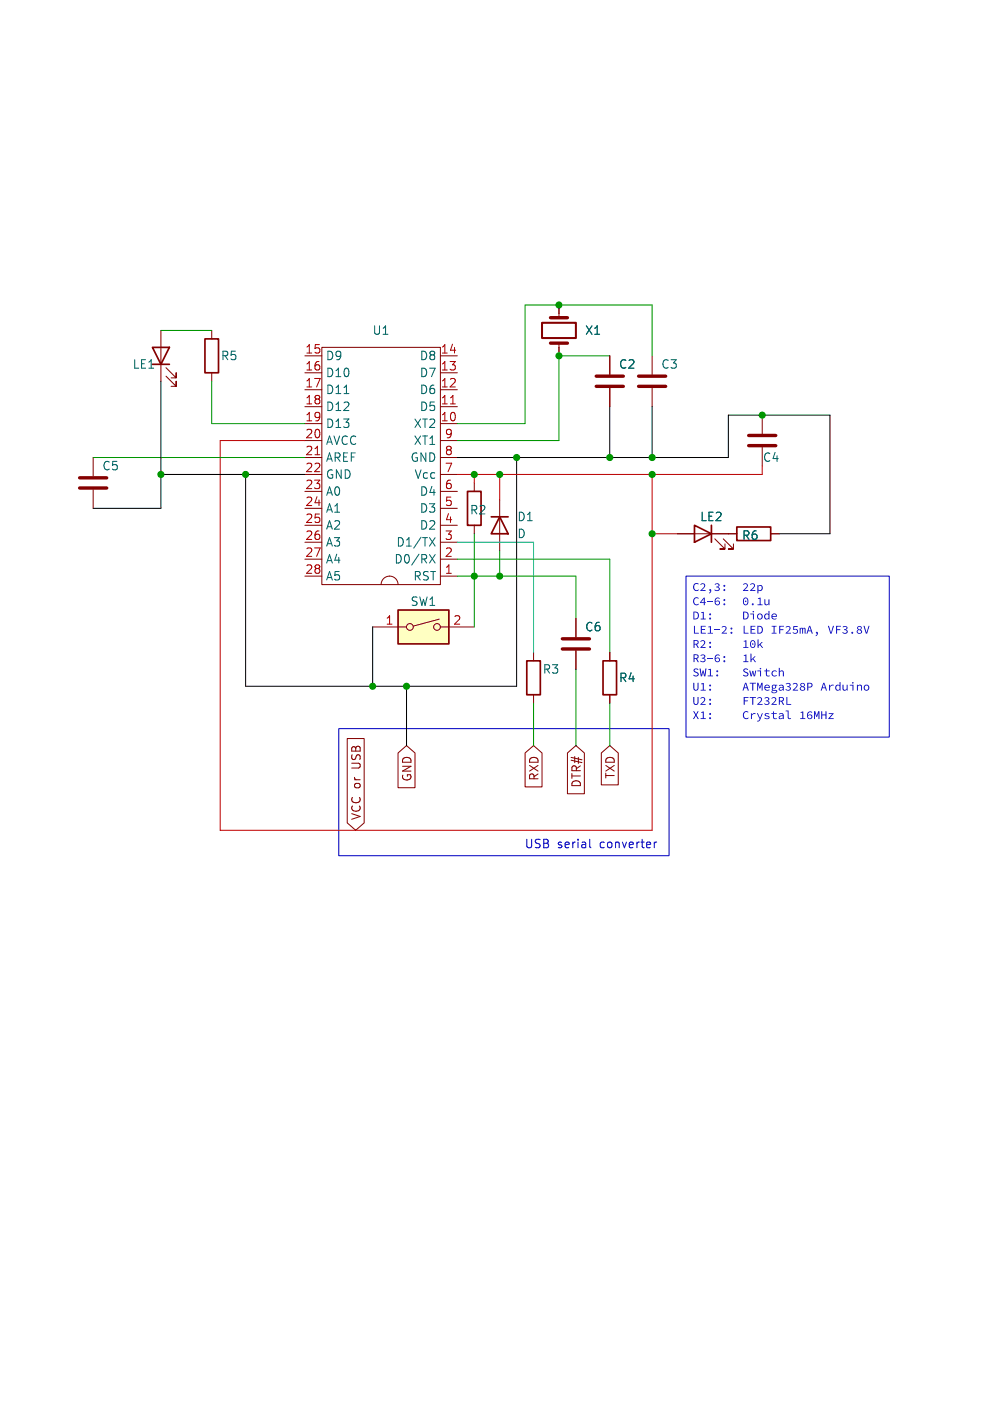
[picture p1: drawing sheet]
<svg xmlns="http://www.w3.org/2000/svg" width="148mm" height="210mm" viewBox="0 0 148 210" stroke-linecap="round" stroke-linejoin="round" font-family="sans-serif">
<path d="M59.7 91.4h7.6v5.1h-7.6z" fill="#ffffc2"/>
<g fill="none" stroke="#840000" stroke-width=".15">
<path d="M24.1 49.5v7.7M24.9 56.4l1.5 1.5v-.7v.7h-.7M24.9 55.1l1.5 1.5v-.7v.7h-.7M31.7 49.5v1.3M31.7 55.9v1.3M45.7 58.4h2.6M45.7 55.9h2.6M45.7 53.3h2.6M48.3 52.1h17.7v35.5h-17.7zM66 58.4h2.6M66 55.9h2.6M66 53.3h2.6"/>
<path d="M83.8 45.7v1.9M83.8 51.4v1.9M91.4 53.3v2.8M91.4 58.2v2.8M97.8 53.3v2.8M97.8 58.2v2.8M14 68.6v2.8M14 73.4v2.8M45.7 63.5h2.6M45.7 61h2.6M45.7 66h2.6M45.7 68.6h2.6"/>
<path d="M45.7 71.1h2.6M45.7 73.7h2.6M45.7 76.2h2.6M45.7 78.7h2.6M66 63.5h2.6M66 61h2.6M66 66h2.6M66 68.6h2.6M66 71.1h2.6M66 73.7h2.6M66 76.2h2.6M66 78.7h2.6"/>
<path d="M71.1 72.4v1.3M71.1 78.7v1.3M74.9 74.9v7.7M114.3 62.2v2.8M114.3 67.1v2.8M45.7 86.4h2.6M45.7 83.8h2.6M45.7 81.3h2.6M55.9 94h5.1M57.1 87.6a1.27 1.27 0 0 1 1.3-1.2 1.27 1.27 0 0 1 1.3 1.2M65.9 92.8l-3.9 1.1M66 94h5.1"/>
<path d="M66 86.4h2.6M66 83.8h2.6M66 81.3h2.6M80 97.8v1.3M86.4 92.7v2.8M86.4 97.5v2.8M91.4 97.8v1.3M101.6 80h8.9M107.2 80.8l1.5 1.5h-.8h.8v-.8M108.5 80.8l1.5 1.5h-.8h.8v-.8M115.6 80h1.2M52.1 110.7h2.5v12.6l-1.3 1.2-1.2-1.2z"/>
<path d="M59.7 112.9l1.3-1.1 1.2 1.1v5.2h-2.5zM78.7 112.9l1.3-1.1 1.3 1.1v5.1h-2.6zM80 104.1v1.3M85.1 112.9l1.3-1.1 1.2 1.1v6.1h-2.5zM90.2 112.9l1.2-1.1 1.3 1.1v4.8h-2.5zM91.4 104.1v1.3"/>
<circle cx="61.5" cy="94" r=".51"/>
<circle cx="65.5" cy="94" r=".51"/>
</g>
<path d="M22.9 52.1h2.5l-1.3 2.5zM22.9 54.6h2.5M30.7 50.8h2.1v5.1h-2.1zM70.1 73.7h2v5h-2zM73.7 77.5h2.5M74.9 77.5l1.3 2.5h-2.5zM104.1 78.7l2.6 1.3-2.6 1.3zM106.7 78.7v2.6M110.5 79h5.1v2h-5.1zM59.7 91.4h7.6v5.1h-7.6zM79 99.1h2v5h-2zM90.4 99.1h2.1v5h-2.1z" fill="none" stroke="#840000" stroke-width=".25"/>
<path d="M82.5 47.6h2.6M82.5 51.4h2.6M89.4 57.9h4.1M89.4 56.4h4.1M95.8 57.9h4M95.8 56.4h4M11.9 73.2h4.1M11.9 71.6h4.1M112.3 66.8h4M112.3 65.3h4M84.3 97.3h4.1M84.3 95.8h4.1" fill="none" stroke="#840000" stroke-width=".51"/>
<path d="M47.2 68.2h.8M67.6 60.5h.7" fill="none" stroke="#a90000" stroke-width=".15"/>
<path d="M51.6 59h.7M64.4 83.1l.9 1.3M64.4 80.6l.9 1.3M65.3 83.1l-.9 1.3M65.3 80.6l-.9 1.3" fill="none" stroke="#006464" stroke-width=".15"/>
<path d="M81.3 48.4h5.1v2.3h-5.1z" fill="none" stroke="#840000" stroke-width=".3"/>
<path d="M102.9 86.4h30.4v24.1h-30.4zM88.4 125.8v1.1l.2 .2M98.1 126.2v.9M98.5 126.2l-.3 .1-.1 .2" fill="none" stroke="#0000c2" stroke-width=".15"/>
<g fill="#0000c2">
<path d="M104.1 87.5l.4-.1 .3 .1-.1 .1a.44 .44 0 0 0-.6 .3 .44 .44 0 0 0 .4 .6l.2-.2a.22 .22 0 0 1-.1 .3 .22 .22 0 0 1-.2 0 .65 .65 0 0 1-.3-1.1z"/>
<path d="M105 87.6a.42 .42 0 0 1 .7 0 .42 .42 0 0 1-.2 .6l-.3 .3h.6v.1h-.8l.4-.5a.29 .29 0 0 0 .2-.5 .29 .29 0 0 0-.5 .1z"/>
<path d="M106.4 88.4a.27 .27 0 0 1 .3 .2 .27 .27 0 0 1-.2 .3l-.2 .1v-.1l.2-.3-.1-.1z"/>
<path d="M107.2 87.6a.36 .36 0 0 1 .5-.2 .36 .36 0 0 1 .1 .5l-.1 .1a.35 .35 0 0 1 .2 .5 .35 .35 0 0 1-.5 .1l-.3-.2 .1-.1a.27 .27 0 0 0 .4 .2 .27 .27 0 0 0 .1-.4l-.3-.1v-.1a.24 .24 0 0 0 .3 0 .24 .24 0 0 0-.1-.4 .24 .24 0 0 0-.3 .1z"/>
<path d="M111.4 87.6a.42 .42 0 0 1 .7 0 .42 .42 0 0 1-.2 .6l-.3 .3h.6v.1h-.8l.4-.5a.29 .29 0 0 0 .2-.5 .29 .29 0 0 0-.5 .1z"/>
<path d="M112.5 87.6a.42 .42 0 0 1 .7 0 .42 .42 0 0 1-.2 .6l-.3 .3h.6v.1h-.8l.4-.5a.29 .29 0 0 0 .1-.5 .29 .29 0 0 0-.4 .1z"/>
<path d="M113.6 87.7h.1v.1a.42 .42 0 0 1 .6 .1 .42 .42 0 0 1 0 .5 .42 .42 0 0 1-.6 .1v.4h-.1v-.5h.1a.3 .3 0 0 0 .4 0 .3 .3 0 0 0 0-.4 .3 .3 0 0 0-.4-.1v.5h-.1z"/>
<path d="M104.1 89.7l.4-.2 .3 .2-.1 .1a.44 .44 0 0 0-.6 .3 .44 .44 0 0 0 .4 .5l.2-.1a.22 .22 0 0 1-.1 .2 .22 .22 0 0 1-.2 0 .65 .65 0 0 1-.3-1z"/>
<path d="M105.5 89.6h.2v.7h.2v.1h-.2v.3h-.2v-.3h-.5v-.1h.5l.1-.6-.5 .6h-.1z"/>
<path d="M106.1 90.1h.8v.1h-.8z"/>
<path d="M107.3 89.7l.3-.1 .3 .1v.1l-.3-.1-.2 .1-.1 .4a.38 .38 0 0 1 .6 0 .38 .38 0 0 1-.2 .6 .38 .38 0 0 1-.5-.3v-.2h.1a.27 .27 0 0 0 .2 .4 .27 .27 0 0 0 .3-.3 .27 .27 0 0 0-.3-.3l-.2 .1a.18 .18 0 0 1-.2-.1 .18 .18 0 0 1 .1-.2z"/>
<path d="M111.6 89.6a.5 .5 0 0 1 .6 .2 .5 .5 0 0 1 0 .6 .41 .41 0 0 1-.5 .3 .41 .41 0 0 1-.3-.5h.1a.31 .31 0 0 0 .3 .4 .31 .31 0 0 0 .3-.4 .31 .31 0 0 0-.3-.5 .31 .31 0 0 0-.3 .5h-.1v-.2z"/>
<path d="M113.7 89.7l.4-.1v1h.3v.1h-.8v-.1h.3v-.8h-.2z"/>
<path d="M114.6 89.8h.2v.6a.24 .24 0 0 0 .2 .2 .24 .24 0 0 0 .2-.2v-.6h.2v.9h-.1l-.1-.1-.2 .1a.29 .29 0 0 1-.4-.3z"/>
<path d="M104 91.7h.3a.59 .59 0 0 1 .5 .6 .59 .59 0 0 1-.5 .5h-.3v-1h.1v.9a.49 .49 0 0 0 .5-.5 .49 .49 0 0 0-.6-.4z"/>
<path d="M105.1 91.8l.4-.1v1h.3v.1h-.7v-.1h.3v-.8h-.3z"/>
<path d="M111.4 91.7h.3a.59 .59 0 0 1 .6 .6 .59 .59 0 0 1-.6 .5h-.3v-1h.2v.9a.49 .49 0 0 0 .5-.5 .49 .49 0 0 0-.7-.4z"/>
<path d="M112.5 92h.6v.8h-.2v-.7h-.4z"/>
<path d="M113.6 92.1a.43 .43 0 0 1 .7 0 .43 .43 0 0 1-.2 .7 .43 .43 0 0 1-.6-.4h.2a.28 .28 0 0 0 .4 .2 .28 .28 0 0 0 0-.4 .28 .28 0 0 0-.4 .1l-.2 .1z"/>
<path d="M114.7 92.1l.3-.1 .2 .1v-.5h.2v1.2h-.1l-.1-.1a.38 .38 0 0 1-.4 .1 .38 .38 0 0 1-.2-.4h.1l.2 .3h.2l.1-.1v-.4a.28 .28 0 0 0-.3-.1 .28 .28 0 0 0-.2 .3h-.1z"/>
<path d="M115.8 92.1a.41 .41 0 0 1 .5-.1 .41 .41 0 0 1 .2 .5h-.7l.2 .2h.4l.1 .1a.48 .48 0 0 1-.6 0 .48 .48 0 0 1-.2-.5h.7a.28 .28 0 0 0-.3-.2 .28 .28 0 0 0-.3 .2h-.1z"/>
<path d="M104.1 93.8h.1v1.1h.6v.1h-.7z"/>
<path d="M105.1 93.8h.7v.1h-.6v.4h.5v.1h-.5v.5h.6v.1h-.7z"/>
<path d="M106.2 93.9h.4v1h.3v.1h-.8v-.1h.4v-.9h-.3z"/>
<path d="M107.2 94.3h.7v.1h-.7z"/>
<path d="M108.2 94a.42 .42 0 0 1 .7 0 .42 .42 0 0 1-.2 .6l-.3 .3h.6v.1h-.8l.4-.5a.29 .29 0 0 0 .2-.5 .29 .29 0 0 0-.5 .1z"/>
<path d="M111.5 93.8h.2v1.1h.5v.1h-.7z"/>
<path d="M112.6 93.8h.7v.1h-.6v.4h.5v.1h-.5v.5h.6v.1h-.7z"/>
<path d="M113.6 93.8h.3a.59 .59 0 0 1 .5 .6 .59 .59 0 0 1-.5 .6h-.3v-1.1h.1v1a.49 .49 0 0 0 .5-.6 .49 .49 0 0 0-.6-.4z"/>
<path d="M115.7 93.8h.7v.1h-.2v1h.2v.1h-.7v-.1h.3v-1h-.3z"/>
<path d="M116.8 93.8h.8v.1h-.6v.4h.5v.2h-.5v.5h-.2z"/>
<path d="M117.8 94a.42 .42 0 0 1 .7 0 .42 .42 0 0 1-.2 .6l-.3 .3h.6v.1h-.8l.4-.5a.29 .29 0 0 0 .2-.5 .29 .29 0 0 0-.5 .1z"/>
<path d="M119 93.9h.6v.1h-.5v.3a.41 .41 0 0 1 .5 .2 .41 .41 0 0 1-.1 .5 .41 .41 0 0 1-.5-.1l-.2-.1h.1a.28 .28 0 0 0 .5 0 .28 .28 0 0 0-.2-.4h-.3z"/>
<path d="M119.9 94.1h.1v.1a.19 .19 0 0 1 .2-.1 .19 .19 0 0 1 .2 .1 .21 .21 0 0 1 .3-.1 .21 .21 0 0 1 .1 .3v.6h-.1v-.7l-.1-.1-.2 .2v.6h-.1l-.1-.8-.1 .2v.6h-.2z"/>
<path d="M121.3 93.8h.2l.4 1.2h-.2l-.1-.4h-.4l-.1 .4h-.2l.2-.5h.5l-.2-.6-.2 .6h-.1z"/>
<path d="M122.4 94.8a.27 .27 0 0 1 .3 .2 .27 .27 0 0 1-.2 .3l-.2 .1v-.1l.2-.3-.1-.1z"/>
<path d="M124.1 93.8h.2l.3 1 .3-1h.2l-.4 1.2h-.2z"/>
<path d="M125.4 93.8h.7v.1h-.6v.4h.5v.2h-.5v.5h-.1z"/>
<path d="M126.3 94a.36 .36 0 0 1 .5-.2 .36 .36 0 0 1 .2 .5l-.2 .1a.35 .35 0 0 1 .3 .5 .35 .35 0 0 1-.6 .1l-.2-.2 .1-.1a.27 .27 0 0 0 .4 .2 .27 .27 0 0 0 .1-.4l-.3-.1v-.1a.24 .24 0 0 0 .3 0 .24 .24 0 0 0-.1-.4 .24 .24 0 0 0-.3 .1z"/>
<path d="M128.6 93.9a.33 .33 0 0 1 .5 0 .33 .33 0 0 1 0 .5 .35 .35 0 0 1 .1 .5 .35 .35 0 0 1-.6 .1l-.1-.2 .1-.1a.27 .27 0 0 0 .3 .3 .27 .27 0 0 0 .2-.4 .27 .27 0 0 0-.4-.1l-.1 .2h-.1l.2-.3-.2-.3h.2a.22 .22 0 0 0 .3 .2 .22 .22 0 0 0 0-.3 .22 .22 0 0 0-.3 .1h-.2z"/>
<path d="M129.5 93.8h.1l.3 1 .3-1h.2l-.4 1.2h-.2z"/>
<path d="M104 95.9h.4a.34 .34 0 0 1 .4 .3 .34 .34 0 0 1-.3 .4l.3 .5h-.2l-.2-.5h-.3v.5h-.1v-1h.1v.4h.2a.23 .23 0 0 0 .3-.2 .23 .23 0 0 0-.3-.2h-.3z"/>
<path d="M105 96.1a.42 .42 0 0 1 .7 0 .42 .42 0 0 1-.2 .7l-.3 .2h.6v.1h-.8l.4-.5a.29 .29 0 0 0 .2-.4 .29 .29 0 0 0-.5 0z"/>
<path d="M111.5 96.1l.4-.1v1h.3v.1h-.7v-.1h.3v-.8h-.3z"/>
<path d="M112.6 96.1a.5 .5 0 0 1 .6 .1 .5 .5 0 0 1 .1 .6 .41 .41 0 0 1-.6 .3 .41 .41 0 0 1-.2-.5h.1a.31 .31 0 0 0 .3 .4 .31 .31 0 0 0 .3-.4 .31 .31 0 0 0-.3-.5 .31 .31 0 0 0-.3 .5h-.1v-.2z"/>
<path d="M113.6 95.8h.1v.9l.5-.5h.2l-.4 .4 .4 .5h-.1l-.3-.4-.3 .2v.2h-.1z"/>
<path d="M104 98.1h.4a.34 .34 0 0 1 .4 .2 .34 .34 0 0 1-.3 .4l.3 .6h-.2l-.2-.5h-.3v.5h-.1v-1.1h.1v.4h.2a.23 .23 0 0 0 .3-.2 .23 .23 0 0 0-.3-.2h-.3z"/>
<path d="M105 98.2a.36 .36 0 0 1 .5-.1 .36 .36 0 0 1 .1 .5l-.1 .1a.35 .35 0 0 1 .3 .4 .35 .35 0 0 1-.6 .1l-.2-.1 .1-.1a.27 .27 0 0 0 .3 .2 .27 .27 0 0 0 .1-.4l-.3-.1v-.1a.24 .24 0 0 0 .4-.1 .24 .24 0 0 0-.1-.3 .24 .24 0 0 0-.3 .1z"/>
<path d="M107.3 98.2l.3-.1 .3 .1v.1l-.3-.1-.2 .1-.1 .4a.38 .38 0 0 1 .6 0 .38 .38 0 0 1-.2 .6 .38 .38 0 0 1-.5-.3v-.2h.1a.27 .27 0 0 0 .2 .4 .27 .27 0 0 0 .3-.2 .27 .27 0 0 0-.3-.3l-.2 .1a.18 .18 0 0 1-.2-.1 .18 .18 0 0 1 .1-.3z"/>
<path d="M111.5 98.2l.4-.1v1h.3v.2h-.7v-.2h.3v-.8h-.3z"/>
<path d="M112.5 98h.2v.8l.5-.4h.1l-.3 .3 .4 .6h-.2l-.3-.5-.2 .2v.3h-.2z"/>
<path d="M104.1 100.3l.3-.1 .3 .1v.1l-.2-.1a.2 .2 0 0 0-.3 .1 .2 .2 0 0 0 .2 .3l.1 .1a.37 .37 0 0 1 .2 .5 .37 .37 0 0 1-.6 .1l-.2-.2 .1-.1 .3 .2a.21 .21 0 0 0 .3-.1 .21 .21 0 0 0-.2-.3l-.2-.1a.29 .29 0 0 1-.1-.5z"/>
<path d="M104.9 100.2h.2l.1 1 .2-.7h.1l.2 .7 .1-1h.1l-.1 1.2h-.2l-.2-.7-.1 .7h-.2z"/>
<path d="M106.2 100.3h.4v1h.3v.1h-.8v-.1h.4v-.9h-.3z"/>
<path d="M111.6 100.3l.3-.1 .3 .1-.1 .1-.1-.1a.21 .21 0 0 0-.4 .1 .2 .2 0 0 0 .2 .3l.2 .1a.37 .37 0 0 1 .2 .5 .37 .37 0 0 1-.6 .1l-.2-.2 .1-.1 .3 .2a.21 .21 0 0 0 .3-.1 .21 .21 0 0 0-.2-.3l-.3-.1a.29 .29 0 0 1 0-.5z"/>
<path d="M112.4 100.5h.1l.2 .8 .1-.7h.2l.1 .7 .2-.8h.1l-.2 .9h-.2l-.1-.7-.2 .7h-.1z"/>
<path d="M113.6 100.5h.5v.9h-.1v-.8h-.4z"/>
<path d="M114.9 100.2h.1v.3h.4v.1h-.4v.4a.26 .26 0 0 0 .1 .3 .26 .26 0 0 0 .3-.1l.1 .2h-.3a.32 .32 0 0 1-.4-.4v-.4h-.2v-.1h.3z"/>
<path d="M115.8 100.6l.4-.1 .3 .1-.1 .1a.34 .34 0 0 0-.5 0 .34 .34 0 0 0 .1 .5 .34 .34 0 0 0 .4 0l.1 .1a.47 .47 0 0 1-.7 0 .47 .47 0 0 1 0-.7z"/>
<path d="M116.8 100.1h.1v.6l.3-.2a.29 .29 0 0 1 .3 .3v.6h-.1v-.5a.24 .24 0 0 0-.2-.3 .24 .24 0 0 0-.3 .2v.6h-.1z"/>
<path d="M104 102.3h.1v.8a.26 .26 0 0 0 .3 .3 .26 .26 0 0 0 .2-.3v-.8h.1v.8a.4 .4 0 0 1-.3 .4 .4 .4 0 0 1-.4-.4z"/>
<path d="M105.1 102.5l.4-.1v1h.3v.1h-.7v-.1h.3v-.8h-.3z"/>
<path d="M111.7 102.3h.2l.4 1.2h-.2l-.1-.3h-.4l-.1 .3h-.2l.2-.5h.5l-.2-.5-.2 .5h-.1z"/>
<path d="M112.4 102.3h.9v.2h-.3v1h-.2v-1h-.4z"/>
<path d="M113.5 102.3h.2l.2 .7 .3-.7h.2v1.2h-.2v-1l-.2 .7h-.1l-.2-.7v1h-.2z"/>
<path d="M114.8 102.7a.41 .41 0 0 1 .4 0 .41 .41 0 0 1 .2 .4h-.7l.2 .3 .4-.1 .1 .1a.48 .48 0 0 1-.5 .1 .48 .48 0 0 1-.3-.5h.7a.28 .28 0 0 0-.3-.3 .28 .28 0 0 0-.2 .3h-.2z"/>
<path d="M115.8 102.7l.7-.1v.2h-.2a.35 .35 0 0 1 0 .4 .35 .35 0 0 1-.4 .1v.1h.4a.27 .27 0 0 1 .2 .3 .27 .27 0 0 1-.3 .2h-.4l-.1-.2 .4 .1a.17 .17 0 0 0 .2 0 .17 .17 0 0 0 0-.3h-.4l-.2 .2a.19 .19 0 0 0 .1-.2 .19 .19 0 0 0-.1-.2l.1-.1-.1-.3h.2a.2 .2 0 0 0 .3 .2 .2 .2 0 0 0 0-.3 .2 .2 0 0 0-.3 .1h-.2z"/>
<path d="M116.8 102.7l.3-.1a.33 .33 0 0 1 .4 .4v.5h-.1v-.1l-.3 .1h-.3v-.2l.3 .1 .3-.1v-.2l-.6 .2 .2-.3a.21 .21 0 0 0 .2 0 .21 .21 0 0 0 .1-.2l-.1-.1-.3 .1z"/>
<path d="M117.8 102.5a.36 .36 0 0 1 .5-.1 .36 .36 0 0 1 .1 .5h-.1a.35 .35 0 0 1 .2 .5 .35 .35 0 0 1-.5 .1l-.2-.1 .1-.1a.27 .27 0 0 0 .3 .1 .27 .27 0 0 0 .1-.4h-.3v-.1a.24 .24 0 0 0 .4-.1 .24 .24 0 0 0-.1-.3 .24 .24 0 0 0-.3 .1z"/>
<path d="M118.9 102.5a.42 .42 0 0 1 .7 0 .42 .42 0 0 1-.3 .7l-.2 .2h.6v.1h-.8l.4-.5a.29 .29 0 0 0 .1-.4 .29 .29 0 0 0-.5 0z"/>
<path d="M120.1 102.5a.33 .33 0 0 1 .5-.1 .33 .33 0 0 1-.1 .5 .35 .35 0 0 1 .1 .6 .35 .35 0 0 1-.5 0l-.2-.2 .2-.1a.27 .27 0 0 0 .3 .3 .27 .27 0 0 0 .2-.4 .27 .27 0 0 0-.4-.1l-.1 .2h-.2l.3-.3-.2-.2h.1a.22 .22 0 0 0 .3 .2 .22 .22 0 0 0 .1-.4 .22 .22 0 0 0-.4 .1l-.1 .1z"/>
<path d="M121.1 102.3h.3a.36 .36 0 0 1 .4 .4 .36 .36 0 0 1-.4 .4h-.2v.4h-.1v-1h.1v.4a.33 .33 0 0 0 .5-.2 .44 .44 0 0 0-.6-.2z"/>
<path d="M123.5 102.3h.1l.4 1.2h-.1l-.1-.3h-.5l-.1 .3h-.1l.1-.5h.5l-.2-.5-.1 .5h-.2z"/>
<path d="M124.3 102.6h.2v.3l.2-.3 .3 .1v.1h-.3l-.2 .1v.6h-.2z"/>
<path d="M125.4 102.7l.2-.1 .3 .1v-.5h.1v1.3h-.1v-.1a.38 .38 0 0 1-.5 .1 .38 .38 0 0 1-.2-.4h.2l.1 .3h.2l.2-.1v-.5a.28 .28 0 0 0-.3 0 .28 .28 0 0 0-.2 .3h-.2z"/>
<path d="M126.3 102.6h.2v.6a.24 .24 0 0 0 .2 .2 .24 .24 0 0 0 .3-.2v-.6h.1v.9h-.1v-.1l-.3 .1a.29 .29 0 0 1-.4-.3z"/>
<path d="M127.4 102.6h.6v.9h-.2v-.7h-.4z"/>
<path d="M128.5 102.6h.1v.2l.3-.2a.29 .29 0 0 1 .4 .4v.5h-.2v-.5a.24 .24 0 0 0-.2-.3 .24 .24 0 0 0-.3 .2v.6h-.1z"/>
<path d="M129.6 102.8a.43 .43 0 0 1 .7 0 .43 .43 0 0 1-.2 .7 .43 .43 0 0 1-.6-.4h.2a.28 .28 0 0 0 .4 .2 .28 .28 0 0 0 0-.5 .28 .28 0 0 0-.4 .2l-.2 .1z"/>
<path d="M104 104.5h.1v.7a.26 .26 0 0 0 .3 .3 .26 .26 0 0 0 .2-.3v-.7h.1v.7a.4 .4 0 0 1-.3 .5 .4 .4 0 0 1-.4-.5z"/>
<path d="M105 104.7a.42 .42 0 0 1 .7-.1 .42 .42 0 0 1-.2 .7l-.3 .2h.6v.2h-.8l.4-.5a.29 .29 0 0 0 .2-.5 .29 .29 0 0 0-.5 .1z"/>
<path d="M111.5 104.5h.7v.1h-.5v.4h.4v.1h-.4v.6h-.2z"/>
<path d="M112.4 104.5h.9v.1h-.3v1.1h-.2v-1.1h-.4z"/>
<path d="M113.5 104.7a.42 .42 0 0 1 .7-.1 .42 .42 0 0 1-.2 .7l-.2 .2h.5v.2h-.8l.5-.5a.29 .29 0 0 0 .1-.5 .29 .29 0 0 0-.5 .1z"/>
<path d="M114.6 104.6a.36 .36 0 0 1 .5-.1 .36 .36 0 0 1 .1 .5l-.1 .1a.35 .35 0 0 1 .3 .4 .35 .35 0 0 1-.6 .1l-.2-.1 .1-.1a.27 .27 0 0 0 .3 .2 .27 .27 0 0 0 .1-.4l-.3-.1v-.1a.24 .24 0 0 0 .4-.1 .24 .24 0 0 0-.1-.3 .24 .24 0 0 0-.3 .1z"/>
<path d="M115.7 104.7a.42 .42 0 0 1 .7-.1 .42 .42 0 0 1-.3 .7l-.2 .2h.6v.2h-.8l.4-.5a.29 .29 0 0 0 .1-.5 .29 .29 0 0 0-.4 .1z"/>
<path d="M116.8 104.5h.4a.34 .34 0 0 1 .4 .2 .34 .34 0 0 1-.3 .4l.3 .6h-.2l-.3-.5h-.2v.5h-.1v-1.1h.1v.4h.2a.23 .23 0 0 0 .3-.2 .23 .23 0 0 0-.3-.2h-.3z"/>
<path d="M117.9 104.5h.2v1h.5v.2h-.7z"/>
<path d="M103.9 106.6h.2l.3 .5 .2-.5h.2l-.4 .6 .4 .6h-.2l-.2-.5-.3 .5h-.2l.4-.6z"/>
<path d="M105.1 106.7h.4v1h.3v.1h-.7v-.1h.3v-.9h-.3z"/>
<path d="M111.6 106.7l.4-.1 .2 .1v.1a.44 .44 0 0 0-.7 .3 .44 .44 0 0 0 .5 .6l.2-.2a.22 .22 0 0 1-.1 .3 .22 .22 0 0 1-.2 0 .65 .65 0 0 1-.3-1.1z"/>
<path d="M112.6 106.9h.1v.2l.3-.2h.3v.2l-.3-.1-.2 .2v.6h-.2z"/>
<path d="M113.5 106.9h.1l.4 .8 .3-.8h.1l-.4 1-.3 .3-.2-.1 .1-.1h.2l.1-.2z"/>
<path d="M114.7 107l.3-.1 .4 .1h-.2a.19 .19 0 0 0-.2 0 .19 .19 0 0 0-.1 .2l.1 .1a.31 .31 0 0 1 .4 .3 .31 .31 0 0 1-.5 .2l-.3-.1 .1-.1 .3 .1a.16 .16 0 0 0 .2 0 .16 .16 0 0 0 0-.3h-.3a.22 .22 0 0 1-.2-.4z"/>
<path d="M115.9 106.6h.2v.3h.4v.1h-.4v.4a.26 .26 0 0 0 .1 .3 .26 .26 0 0 0 .3-.1v.2h-.2a.32 .32 0 0 1-.4-.4v-.4h-.2v-.1h.2z"/>
<path d="M116.8 107l.3-.1a.33 .33 0 0 1 .4 .3v.6h-.1v-.1l-.3 .1-.3-.1v-.2l.3 .2 .3-.1v-.3l-.6 .2 .2-.2a.21 .21 0 0 0 .2 0 .21 .21 0 0 0 .1-.2l-.1-.1-.3 .1z"/>
<path d="M117.8 106.5h.5v1a.2 .2 0 0 0 .1 .2 .2 .2 0 0 0 .2-.1v.2h-.1a.29 .29 0 0 1-.4-.3v-.9h-.3z"/>
<path d="M120.1 106.7h.4v1h.3v.1h-.8v-.1h.3v-.9h-.2z"/>
<path d="M121.2 106.8l.3-.2 .3 .2h-.1h-.2h-.2l-.2 .4a.38 .38 0 0 1 .7 .1 .38 .38 0 0 1-.2 .5 .38 .38 0 0 1-.5-.3l-.1-.1h.2a.27 .27 0 0 0 .1 .3 .27 .27 0 0 0 .4-.2 .27 .27 0 0 0-.3-.3l-.2 .1a.18 .18 0 0 1-.2-.1 .18 .18 0 0 1 .1-.2z"/>
<path d="M122.1 106.6h.2l.2 .7 .2-.7h.2v1.2h-.2l.1-1-.3 .7h-.1l-.2-.7v1h-.1z"/>
<path d="M123.1 106.6h.2v.5h.5v-.5h.1v1.2h-.1v-.6h-.5v.6h-.2z"/>
<path d="M124.3 106.9h.7l-.6 .8h.6v.1h-.8l.6-.8h-.5z"/>
<circle cx="108.6" cy="87.8" r=".15"/>
<circle cx="108.6" cy="88.5" r=".15"/>
<circle cx="108.6" cy="90" r=".15"/>
<circle cx="108.6" cy="90.6" r=".15"/>
<circle cx="106.5" cy="92.1" r=".15"/>
<circle cx="106.5" cy="92.7" r=".15"/>
<circle cx="109.7" cy="94.2" r=".15"/>
<circle cx="109.7" cy="94.9" r=".15"/>
<circle cx="127.8" cy="94.9" r=".15"/>
<circle cx="106.5" cy="96.4" r=".15"/>
<circle cx="112.9" cy="96.5" r=".12"/>
<circle cx="108.6" cy="98.5" r=".15"/>
<circle cx="108.6" cy="99.1" r=".15"/>
<circle cx="107.6" cy="100.6" r=".15"/>
<circle cx="107.6" cy="101.3" r=".15"/>
<circle cx="114" cy="100.2" r=".12"/>
<circle cx="106.5" cy="102.8" r=".15"/>
<circle cx="127.9" cy="102.4" r=".12"/>
<circle cx="106.5" cy="107.7" r=".15"/>
</g>
<path d="M50.8 109.2h49.5v19.1h-49.5z" fill="none" stroke="#0000c2" stroke-width=".15"/>
<path d="M24.1 57.2v19h-10.1M24.1 71.1h21.6M68.6 68.6h40.6v-6.4h15.3v17.8h-7.7M77.5 68.6v34.3h-40.7v-31.8M91.4 61v7.6M97.8 61v7.6M55.9 94v8.9M61 102.9v8.9" fill="none" stroke="#000" stroke-width=".15"/>
<path d="M45.7 66h-12.7v58.5h64.8v-53.4M71.1 71.1v1.3M74.9 71.1v3.8M114.3 69.9v1.2h-45.7M97.8 80h3.8" fill="none" stroke="#c20000" stroke-width=".15"/>
<path d="M24.1 49.5h7.6M31.7 57.2v6.3h14M91.4 53.3h-7.6v12.7h-15.2M97.8 53.3v-7.6h-19.1v17.8h-10.1M14 68.6h31.7M68.6 86.4h17.8v6.3M68.6 83.8h22.8v14M71.1 80v14M74.9 82.6v3.8M80 105.4v6.4M86.4 100.3v11.5M91.4 105.4v6.4" fill="none" stroke="#009600" stroke-width=".15"/>
<path d="M68.6 81.3h11.4v16.5" fill="none" stroke="#00c2c2" stroke-width=".15"/>
<path d="M83.8 45.7v1.3M83.8 52.1v1.2M91.4 53.3v2.8M91.4 58.2v2.8M86.4 92.7v2.8M86.4 97.5v2.8M91.4 97.8v1.3M101.6 80h2.5M106.7 80h3.8M115.6 80h1.2M91.4 104.1v1.3" fill="none" stroke="#840000" stroke-width=".15"/>
<g fill="#009600" stroke="#009600" stroke-width=".15">
<circle cx="71.1" cy="86.4" r=".46"/>
<circle cx="61" cy="102.9" r=".46"/>
<circle cx="97.8" cy="71.1" r=".46"/>
<circle cx="97.8" cy="68.6" r=".46"/>
<circle cx="114.3" cy="62.2" r=".46"/>
<circle cx="74.9" cy="71.1" r=".46"/>
<circle cx="74.9" cy="86.4" r=".46"/>
<circle cx="91.4" cy="68.6" r=".46"/>
<circle cx="97.8" cy="80" r=".46"/>
<circle cx="77.5" cy="68.6" r=".46"/>
<circle cx="71.1" cy="71.1" r=".46"/>
<circle cx="55.9" cy="102.9" r=".46"/>
<circle cx="36.8" cy="71.1" r=".46"/>
<circle cx="83.8" cy="45.7" r=".46"/>
<circle cx="83.8" cy="53.3" r=".46"/>
<circle cx="24.1" cy="71.1" r=".46"/>
</g>
<g font-size="1.8" fill="#a90000">
<text x="45.7" y="53.1">15</text>
<text x="66" y="53.1">14</text>
<text x="45.7" y="55.6">16</text>
<text x="45.7" y="58.2">17</text>
<text x="66" y="58.2">12</text>
<text x="66" y="55.6">13</text>
<text x="45.7" y="60.7">18</text>
<text x="45.7" y="63.2">19</text>
<text x="45.7" y="65.8">20</text>
<text x="66" y="63.2">10</text>
<text x="66" y="60.7">11</text>
<text x="66.6" y="65.8">9</text>
<text x="45.7" y="68.3">21</text>
<text x="45.7" y="70.9">22</text>
<text x="66.6" y="70.9">7</text>
<text x="66.6" y="68.3">8</text>
<text x="45.7" y="73.4">23</text>
<text x="45.7" y="75.9">24</text>
<text x="66.6" y="75.9">5</text>
<text x="66.6" y="73.4">6</text>
<text x="45.7" y="78.5">25</text>
<text x="45.7" y="81">26</text>
<text x="45.7" y="83.6">27</text>
<text x="66.6" y="83.6">2</text>
<text x="66.6" y="81">3</text>
<text x="66.6" y="78.5">4</text>
<text x="45.7" y="86.1">28</text>
<text x="66.6" y="86.1">1</text>
<text x="57.7" y="93.7">1</text>
<text x="67.9" y="93.7">2</text>
</g>
<g font-size="1.8" fill="#006464">
<text x="55.8" y="50.4">U1</text>
<text x="87.6" y="50.4">X1</text>
<text x="19.8" y="55.5">LE1</text>
<text x="33" y="54.2">R5</text>
<text x="48.8" y="54.2">D9</text>
<text x="48.8" y="56.7">D10</text>
<text x="48.8" y="59.3">D11</text>
<text x="62.8" y="59.3">D6</text>
<text x="62.8" y="56.7">D7</text>
<text x="62.8" y="54.2">D8</text>
<text x="92.7" y="55.5">C2</text>
<text x="99.1" y="55.5">C3</text>
<text x="48.8" y="61.8">D12</text>
<text x="48.8" y="64.4">D13</text>
<text x="61.9" y="64.4">XT2</text>
<text x="62.8" y="61.8">D5</text>
<text x="15.2" y="70.7">C5</text>
<text x="48.8" y="66.9">AVCC</text>
<text x="48.8" y="69.4">AREF</text>
<text x="48.8" y="72">GND</text>
<text x="61.5" y="69.4">GND</text>
<text x="61.9" y="66.9">XT1</text>
<text x="62.1" y="72">Vcc</text>
<text x="114.3" y="69.4">C4</text>
<text x="48.8" y="74.5">A0</text>
<text x="48.8" y="77.1">A1</text>
<text x="62.8" y="77.1">D3</text>
<text x="62.8" y="74.5">D4</text>
<text x="70.4" y="77.3">R2</text>
<text x="48.8" y="79.6">A2</text>
<text x="48.8" y="82.1">A3</text>
<text x="59.3" y="82.1">D1/TX</text>
<text x="62.8" y="79.6">D2</text>
<text x="77.5" y="78.3">D1</text>
<text x="77.5" y="80.9">D</text>
<text x="104.9" y="78.3">LE2</text>
<text x="111.2" y="81.1">R6</text>
<text x="48.8" y="84.7">A4</text>
<text x="48.8" y="87.2">A5</text>
<text x="59" y="84.7">D0/RX</text>
<text x="61.9" y="87.2">RST</text>
<text x="61.5" y="91">SW1</text>
<text x="87.6" y="94.8">C6</text>
<text x="81.3" y="101.2">R3</text>
<text x="92.7" y="102.5">R4</text>
</g>
<g font-size="1.8" fill="#0000c2">
<text x="111.3" y="91.7">0.1u</text>
<text x="103.8" y="98.1">R2:</text>
<text x="103.8" y="104.5">U1:</text>
<text x="103.8" y="106.6">U2:</text>
<text x="78.6" y="127.4">USB</text>
<text x="83.6" y="127.4">serial</text>
<text x="90.1" y="127.4">converter</text>
</g>
<g font-size="1.8" fill="#840000">
<text x="54.3" y="115.1" transform="rotate(-90 54.3 115.1)">USB</text>
<text x="61.9" y="117.3" transform="rotate(-90 61.9 117.3)">GND</text>
<text x="81" y="117.1" transform="rotate(-90 81 117.1)">RXD</text>
<text x="87.3" y="118.2" transform="rotate(-90 87.3 118.2)">DTR#</text>
<text x="92.4" y="116.8" transform="rotate(-90 92.4 116.8)">TXD</text>
<text x="54.3" y="123" transform="rotate(-90 54.3 123)">VCC or</text>
</g>
</svg>
